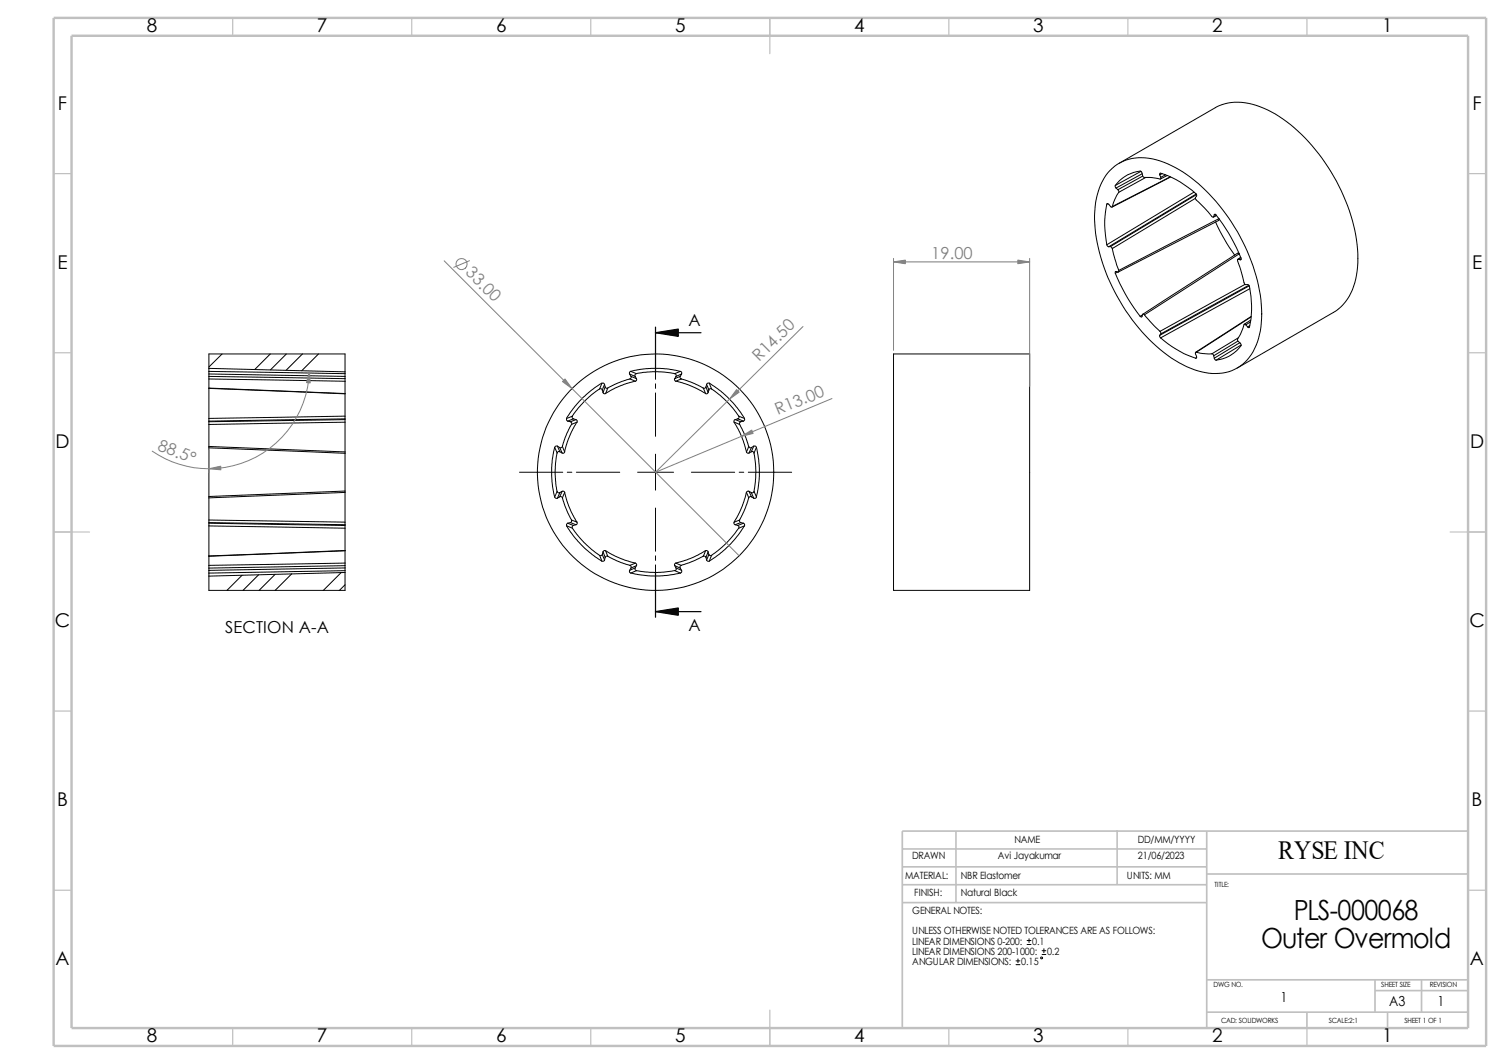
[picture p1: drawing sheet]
<svg xmlns="http://www.w3.org/2000/svg" width="420mm" height="297mm" viewBox="0 0 420 297" stroke-linecap="round" stroke-linejoin="round" font-family="sans-serif">
<g fill="none" stroke="#c0c0c0" stroke-width=".34">
<path d="M65 5v5M115 5v5M165 5v5M215 5v10M265 5v5M315 5v5M365 5v5M15 48.5h5M410 48.5h5M15 98.5h5M410 98.5h5M15 148.5h10"/>
<path d="M405 148.5h10M15 198.5h5M410 198.5h5M15 248.5h5M410 248.5h5M65 287v5M115 287v5M165 287v5M215 282v10M265 287v5M315 287v5M365 287v5"/>
</g>
<g fill="none" stroke="#c0c0c0" stroke-width=".47">
<path d="M252 237h85M267 232v20M312 231.7v15.3M337 232v54.7M410 232h-158v55M252 252h85M252 247h85M252 242h85M337 244h73M337 273.5h73M384 273.5v9M384 276.5h26"/>
<path d="M397 273.5v9M337 282.5h73M365 282.5v4.5M387.5 282.7v4.3"/>
</g>
<path d="M15 5h400v287h-400zM20 10h390v277h-390z" fill="none" stroke="#c0c0c0" stroke-width=".68" stroke-linecap="butt"/>
<g fill="none" stroke="#000" stroke-width=".28">
<path d="M309.1 57a26.7 26.7 0 0 0 0 11.3M309.1 57l.3-.1 .2 .1 .6 .8 .4-.1M309.4 56.9l-.3 .1M310 47.5a12.9 12.9 0 0 1 13.9-2.6 39.6 39.6 0 0 1 18.4 14.8 50.5 50.5 0 0 1 10 27.9 17.9 17.9 0 0 1-5.3 14.1 13.1 13.1 0 0 1-12.4 1.8 39 39 0 0 1-19.3-15.5 49.8 49.8 0 0 1-9.7-27.9 19 19 0 0 1 4.4-12.6zM311.4 51.8l.3 .7M311.7 52.5l.5 .5M312.2 53l.2 .7M312.4 53.7l-1 1.8-.8 2.2M312.5 45.6l26.9-15.5a14.7 14.7 0 0 1 13.5 .1 44.1 44.1 0 0 1 18.8 17.8 46.1 46.1 0 0 1 7.4 26.5 15.6 15.6 0 0 1-6.7 12.7l-26.9 15.5M318.6 47.8l-7.2 4M318.9 48.5l-7.2 4M319.1 49.1l-6.9 3.9"/>
<path d="M320 49.5l-7.6 4.2M323.8 48.8l.1-.4a23.6 23.6 0 0 1 10.2 5.9v.4l-.3 .5 .3 .6 2.2 2.2 2.2 2.5h.4M323.8 48.8l.3 .7M324.1 49.5l-.1 .5-2.3-.4-2.3-.1-.3-.4-.4-1.2a8.4 8.4 0 0 0-6.7 3.2l-.6 .7M324.5 48.5l-.7 .3M325.5 48.8l-1.4 .7M326 49l-1.9 1M326.8 49.4l-16.2 8.3M326.9 49.4l-16.4 8.4M333.4 53.6l-24.3 14.7M333.8 55.4l-23.2 14M334.1 54.1l-24.5 14.8"/>
<path d="M334.1 54.3l-24 14.5M339.1 59.9l.2-.1a39.7 39.7 0 0 1 7.3 12.6l-.3 .1M339.1 59.9l-.2 .6M339.3 59.8l-.2 .1M309.1 68.3l.5 .6M310.1 68.8l.5 .6M310.1 68.8l-.5 .1M310.6 69.4l1.8 6.1M311.4 76.3a51.5 51.5 0 0 0 7 12M312.1 75.9l-.7 .4M312.4 75.5l-.1 .4-.8-.1-.1 .5M339.4 61.9a54.7 54.7 0 0 0 5.4 9.3"/>
<path d="M339.7 60.1l-.8 .4M339.7 60.2l-.9 .4M340.3 60.9l.1 .1M340.4 61l-.1 .6-28 14.3M340.4 61l-28 14.5M345.8 72.4l-.2 .3 1.8 6.2 .4 .6h.9a22.5 22.5 0 0 1 0 12l-.3-.2M345.8 72.4l.5 .1M346 70.9l-.4-.2-26.4 17M346 70.9l-26.4 17M346 70.9l.1 .1M346.5 71.8l-.8 .6M346.5 71.9l-.7 .5"/>
<path d="M346.6 72.3l-.3 .2M347.7 79.4l-23.8 13.1M348.7 79.6l-24.6 13.6M348.8 79.8l-25 13.8M62 98.8l-3.7 3.6M75.5 98.8l-4.4 4.4M80 98.8l-4.5 4.5M84.5 98.8l-4.6 4.6M88.9 98.8l-4.7 4.7M183 93.8v12.1M249.5 98.8h38v66h-38zM319 87.9l-.6 .4"/>
<path d="M319.6 87.9l-.4-.2-.4 .8-.4-.2M319.6 87.9l4.3 4.6M323.8 93.6l.3 .7M323.9 92.5l.2 .7M324.1 94.3a28.8 28.8 0 0 0 9.8 5.7M324.1 93.2l-.3 .4M334.1 98.3l-.3 .3 .4 1.1-.3 .3M334.1 98.3l1.6 .4 2.7 .1M334.1 99.8l-.2 .2M338.4 98.8l.5 .5M338.9 99.3l.2 .7M339.1 100l.5 .5"/>
<path d="M345.7 95.2l-6.8 4.1M345.8 94.3l-7.4 4.5M346.2 95.7l-7.1 4.3M346.6 96.3l-7 4.2M347.9 90.7l-.5-.1-1 2.7-.8 1.4v.4l1 1.2a9.4 9.4 0 0 1-7 4.2M347.9 90.7l.5 .6M349 80.6l-24.9 13.7M349 90.9l-.6 .4M349.2 89.9l-1.3 .8M349.2 89.4l-1.7 1.1M349.3 88.5l-15.2 9.8M349.4 88.3l-15.5 10"/>
<path d="M58.3 108.3l38.1 1.6M58.3 103.7l38.1 .6M58.3 105.1l38.1 .6M58.3 105.8l38.1 .6M58.3 105.1v.7M58.3 104.4l38.1 .7M58.3 103.7v.7M58.3 117.7v.8M58.3 116.8v.8M58.3 102.8l38.1 1M58.3 102.8v-4h38.1v5M58.3 104.4v.7"/>
<path d="M58.3 117.6v.1M58.3 102.8v.9M58.3 105.8v2.5M58.3 108.5v8.3M58.3 118.5v6.1M96.4 103.8v.5M96.4 106.4v3.5M96.4 110v6.2M96.4 117.9v8.3M96.4 105.7v.7M96.4 104.3v.8M96.4 109.9h.1"/>
<path d="M96.4 116.2l-38.1 .6M96.4 117.1l-38.1 .6M96.4 117.9l-38.1 .6M96.4 117.1v.8M96.4 116.9l-38.1 .7M96.4 116.2v.7M96.4 105.1v.6M96.4 116.9v.2M158.5 117.6l.8 .1M159.3 117.7l.3 .4v.4M159.6 118.5l-1.4 2.6-1.2 3.5M160.1 116.9l-.3-.3 .1-.4-1.7 .6v.5l.3 .3"/>
<path d="M160.1 116.9l-1.6 .7M160.1 116.9l.7 .2M160.8 117.1l-1.5 .6M160.8 117.1l.4 .3-.1 .5M161.1 117.9l-1.5 .6M161.1 117.9l-1.1 1.9-1.3 2.9-1.1 3.4M167.4 108.6l-2.2 1.6-1.8 1.6-3.6 4.3M167.4 108.6l.5-.1 .3 .4M168.1 107l.4-.1 .3 .4M168.1 107l-.7 1.6M168.1 107l-3 2-2.2 1.8-2.4 2.7-2.3 3.3M168.2 108.9l.2 .7"/>
<path d="M168.8 107.3l-.6 1.6M168.8 107.3l.2 .7M169 108l.4 .4 .3-.1M169 108l-.6 1.6M169.7 108.3l-.6 1.6h-.5l-.2-.3M175.8 104.4v-.4l.3-.3 1.6 .6-.4 .3 .1 .5M175.8 104.4l1.6 .7M175.8 104.4l.4 .7M175.9 105.8l-3.2 1-3 1.5M175.9 105.8l1.5 .6M176.1 103.6l4.3-.7 4-.1 2.4 .2 3.2 .7M176.2 105.1l.1 .3-.4 .4"/>
<path d="M176.2 105.1l1.5 .6M177.4 105.1l.3 .6M177.4 106.4l-4 1.2-4.3 2.2M177.7 104.3l2.1-.4 3.8-.1 4.8 .5M177.7 105.7l.1 .4-.4 .3M183 107.1v1.3M183 109.7v12.1M188.4 104.3l.4 .3v.5M188.4 105.7l-.1 .3 .4 .4M188.7 106.4l3.5 1 2.9 1.3 1.9 1.2M188.8 105.1l-.4 .6M189.9 105.1v.5l.3 .2"/>
<path d="M189.9 105.1l-1.5 .6M190 103.7l.3 .2v.5M190 103.7l-1.6 .6M190.2 105.8l-1.5 .6M190.2 105.7l3.8 1.4 2.4 1.2M190.3 104.4l-1.5 .7M190.3 104.4l-.4 .7M196.4 108.3l.6 1.6M197.1 108l-.3 .4-.4-.1M197.1 108l.6 1.6M197.3 107.3l.7 1.6M197.3 107.3l-.2 .7"/>
<path d="M197.7 109.6l-.2 .3h-.5M198 108.9l-.3 .7M198.1 106.9l3.3 2.4 2.4 2.1 2.1 2.4 2 3M198.1 107h-.5l-.3 .3M198.1 107l.6 1.6M198.7 108.6l-.4-.1-.3 .4M198.7 108.5l4.3 3.6 3.3 4.1M205 117.9l2.2 4.3 1.2 4M205.3 117.1l-.3 .2v.6l1.5 .6v-.5l.3-.3M205.3 117.1l1.5 .6M206 116.9l1.6 .7M206 116.9l-.7 .2"/>
<path d="M206.3 116.2l1.6 .6M206.3 116.2v.5l-.3 .2M206.5 118.5l1.5 3 1.1 3.1M207.6 117.6l-.8 .1M207.9 116.8v.4l-.3 .4M58.3 125l38.1 1.5v-.3M58.3 124.6l38.1 1.6M58.3 124.6v.4M58.3 138.6v.4M58.3 139v6.2M58.3 125v13.6M96.4 137.5v8.3"/>
<path d="M96.4 126.5v10.6M96.4 137.5v-.4l-38.1 1.5M96.4 137.5l-38.1 1.5M145.1 131.8h12M154.9 124.9l.7 1.5M154.9 124.9l-.6 3.1-.2 2.5v3.9l.8 4.3M155.6 137.2l-.7 1.5 .3 .4h.5M155.6 137.2l.2 .3h.5M155.6 126.4l-.6 4.8 .2 3.8 .3 2.2M155.7 124.5h-.5l-.3 .4M155.7 124.5l.6 1.6M155.7 124.5l.6 .4"/>
<path d="M156.3 124.9h.5l.3-.3 .6 1.6-.3 .3-.4-.1M156.3 138.7l.3-.1 .5 .4M156.3 124.9l.7 1.5M156.3 138.7l-.6 .4M156.3 137.5l-.6 1.6M156.3 126.1h-.4l-.3 .3M156.3 126.1l.7 .3M157 137.2l-.7 1.5M157 137.2l.4-.1 .3 .4M157 137.2l-.7 .3M157.1 139l1.1 3.4 1.4 2.7M157.7 137.5l-.6 1.5"/>
<path d="M157.7 137.5l1.1 3.6 1.1 2.6 1.2 2M158.4 131.8h1.3M161 131.8h12.1M178.1 131.8h10M183 126.8v10M193.1 131.8h12M206.4 131.8h1.3M208.4 137.4l-1.1 3.8-2.3 4.6M208.4 126.2l.3 .3 .5-.1M209 131.8h12.1M209.1 139l-.9 2.6-1.7 3.6M209.1 124.6l.2 .4 .5-.1"/>
<path d="M209.1 124.6l-.7 1.6M209.2 137.2l-.3-.1-.5 .4 .7 1.5M209.2 137.2l.6 1.5M209.2 137.2l.6 .3M209.8 137.5l.7 1.6M209.8 126.1l.3-.1 .5 .4M209.8 126.1l-.6 .3M209.8 138.7h-.5l-.2 .3M209.8 124.9l-.6 1.5M209.8 138.7l.7 .4M210.5 124.5h.4l.3 .4-.6 1.5M210.5 124.5l-.7 1.6"/>
<path d="M210.5 124.5l-.7 .4M210.5 126.4l.6 4.9-.2 3.1-.3 2.8M210.6 137.2l.6 1.5M210.6 137.2l-.4 .3h-.4M211.2 124.9l.6 3.2 .2 2.5v3.2l-.8 4.9M211.2 138.7l-.2 .4h-.5M58.3 157.8v.8M58.3 159.2v.8M58.3 155.2h.1M58.3 146.8l38.1 .6M58.3 145.2l38.1 .6M58.3 145.9l38.1 .6"/>
<path d="M58.3 145.2v.7M58.3 146l38.1 .7M58.3 146v.8M58.3 145.9v.1M58.3 158.6v.6M58.3 146.8v8.4l38.1-1.5M58.3 160v.8M58.3 155.3v2.5M95.2 159.9l-4.9 4.9M96.4 159.3v.5M96.4 153.8v3.4M96.4 147.4v6.3"/>
<path d="M96.4 159.3l-38.1 .7M96.4 157.2l-38.1 .6M96.4 157.9l-38.1 .7M96.4 157.2v.7M96.4 158.5l-38.1 .7M96.4 158.5v.8M96.4 153.8l-38.1 1.5M96.4 153.7v.1M96.4 145.8v.7M96.4 146.7v.7M96.4 159.8v5h-38.1v-4M96.4 146.5v.2"/>
<path d="M96.4 157.9v.6M96.4 159.8l-38.1 1M158.2 146.8l2 2.9 1.9 2.1 3.2 2.9 2.7 1.9M158.2 146.8l1.7 .6M158.5 146l-.3 .4v.4M158.5 146l1.6 .7M159.3 145.9l1.5 .6M159.3 145.9l-.8 .1M159.6 145.2v.4l-.3 .3M159.6 145.2l1.5 .6v.5l-.3 .2M159.9 147.4l3.2 4 4.3 3.6M160.1 146.7l-.3 .2 .1 .5"/>
<path d="M160.8 146.5l-.7 .2M167.4 155l.7 1.6M168.2 154.8l.6 1.5M168.2 154.8l-.3 .3-.5-.1M168.4 154.1l.6 1.5M168.4 154.1l-.2 .7M168.8 156.3l-.2 .3h-.5M169 155.6l-.2 .7M169.1 153.8l.6 1.5M169.1 153.8l-.4-.1-.3 .4M169.1 153.8l4.6 2.2 3.7 1.2M169.7 155.3l-.4-.1-.3 .4"/>
<path d="M169.7 155.3l2.6 1.3 3.6 1.2M175.8 159.2v.5l.3 .3M176.2 158.6l-.4 .6M177.4 158.5l-1.6 .7M177.4 158.5l-.1 .5 .4 .3M177.4 157.2l-1.5 .6 .3 .2v.6M177.4 157.2l.4 .4-.1 .3M177.7 159.3l-1.6 .7M177.7 157.9l-1.5 .7M177.7 157.9l-.3 .6M183 141.8v12.1M183 155.2v1.2"/>
<path d="M183 157.7v12.1M188.4 159.3l-4.9 .5-3.1-.1-2.7-.4M188.4 157.9l1.5 .7M188.4 157.9l.4 .6M188.7 157.2l1.5 .6M188.7 157.2l-.3 .3v.4M188.8 158.5v.5l-.4 .3 1.6 .7 .4-.4-.1-.4M188.8 158.5l1.5 .7M189.9 158.6l.4 .6M189.9 159.9l-3.2 .7-2.5 .2-3.1-.1-5-.7M190.2 157.8l-.3 .3v.5M196.3 155.2l-2.6 1.4-3.5 1.2"/>
<path d="M197 153.7l-4.3 2.3-4 1.2M197 153.8l-.6 1.5h.5l.2 .3M197 153.8l.4-.1 .3 .4M197.1 155.6l.2 .7M197.3 156.3l.4 .4 .4-.1M197.7 154.1l-.6 1.5M197.7 154.1l.3 .7M198 154.8l-.7 1.5M198 154.8l.2 .3 .5-.1M198.7 155l-.6 1.6M205 145.8v.4l.3 .3M205.3 146.5l.7 .2"/>
<path d="M206.2 147.4l-1 1.5-2.5 2.9-4 3.2M206.5 145.2v.3l.3 .4M206.5 145.2l-1.5 .6M206.8 145.9l-1.5 .6M206.8 145.9l.8 .1M207.6 146l.3 .3v.5l-1.6 .6 .1-.4-.4-.3M207.6 146l-1.6 .7M207.9 146.8l-1.7 2.5-2.1 2.4-3.1 2.9-2.9 2M67.6 160.6l-4.2 4.2M72.2 160.4l-4.3 4.4M76.8 160.3l-4.5 4.5M81.4 160.2l-4.6 4.6"/>
<path d="M96.4 163.2l-1.6 1.6M283.7 269.3h1.1M283.7 268.2h1.1M284.3 267.7v1M286.8 263.7h1.1M286.8 262.6h1.1M287.4 262v1.1M291 266.4h1.1M291 265.4h1.1M291.5 264.8v1.1"/>
<circle cx="183.1" cy="131.8" r="33"/>
<circle cx="290.9" cy="267.4" r=".27"/>
</g>
<g fill="none" stroke="#808080" stroke-width=".28">
<path d="M124 72.8l82.4 82.4M131.1 72.8l-4.4 1.8M249.5 72.1v25.7M249.5 73.1h38M287.5 72.1v35.8M224.2 91.1l-41.2 40.7 49.3-20.5M86.4 103.5a28 28 0 0 1-43.9 22.4M58.3 125.6v6.3"/>
<circle cx="128.9" cy="73.7" r="1.56"/>
</g>
<g fill="#808080" stroke="#808080" stroke-width=".28">
<path d="M58.3 130.9l3.3-.8 .1 1z"/>
<path d="M86.4 103.5l.2 3.4-1-.1z"/>
<path d="M205.7 108.8l.7 .7-2.7 1.9z"/>
<path d="M157.1 106.5l.7-.7 1.9 2.7z"/>
<path d="M207.1 121.8l2.8-1.7 .4 .9z"/>
<path d="M249.5 73.1l3.3-.5v1z"/>
<path d="M284.2 72.6l3.3 .5-3.3 .5z"/>
</g>
<path d="M183 92.9l6.4-1v2zM183 170.7l6.4-1v2z" fill="#000" stroke="#000" stroke-width=".34"/>
<path d="M183 92.9h12.7M183 91.3v12.7M183 159.6v12.7M183 170.7h12.7" fill="none" stroke="#000" stroke-width=".34"/>
<g font-size="7.7">
<text x="361.3" y="256.8">PLS-000068</text>
<text x="352.2" y="264.6">Outer Overmold</text>
</g>
<text font-size="7.3" x="357" y="239.7">RYSE INC</text>
<g font-size="5.3">
<text x="41" y="9">8</text>
<text x="88.5" y="9">7</text>
<text x="138.5" y="9">6</text>
<text x="188.5" y="9">5</text>
<text x="238.5" y="9">4</text>
<text x="288.5" y="9">3</text>
<text x="338.5" y="9">2</text>
<text x="386" y="9">1</text>
<text x="16.2" y="30.7">F</text>
<text x="411.2" y="30.7">F</text>
<text x="16" y="75">E</text>
<text x="411.1" y="75">E</text>
<text x="15.5" y="125">D</text>
<text x="410.5" y="125">D</text>
<text x="15.3" y="175">C</text>
<text x="410.3" y="175">C</text>
<text x="16" y="225">B</text>
<text x="411" y="225">B</text>
<text x="15.5" y="269.2">A</text>
<text x="410.5" y="269.2">A</text>
<text x="41" y="291">8</text>
<text x="88.5" y="291">7</text>
<text x="138.5" y="291">6</text>
<text x="188.5" y="291">5</text>
<text x="238.5" y="291">4</text>
<text x="288.5" y="291">3</text>
<text x="338.5" y="291">2</text>
<text x="386" y="291">1</text>
</g>
<g font-size="4.6" fill="#808080">
<text x="129.8" y="76.3" transform="rotate(45 129.8 76.3)">3 .0</text>
<text x="260" y="72.2">19.00</text>
<text x="212" y="101.1" transform="rotate(-45 212 101.1)">R14.50</text>
<text x="217.2" y="115.9" transform="rotate(-23 217.2 115.9)">R13.00</text>
<text x="43.8" y="125.6" transform="rotate(21 43.8 125.6)">88.5°</text>
</g>
<g font-size="4.6">
<text x="192.2" y="91">A</text>
<text x="62.9" y="176.7">SECTION A-A</text>
<text x="192.2" y="176.1">A</text>
</g>
<g font-size="3.9">
<text x="357.5" y="279.7">1</text>
<text x="387.9" y="280.8">A3</text>
<text x="401.4" y="280.9">1</text>
</g>
<g font-size="2.8">
<text x="254.8" y="239.9">DRAWN</text>
<text x="278.6" y="239.9">Avi Jayakumar</text>
<text x="283.3" y="235.2">NAME</text>
<text x="317.8" y="239.9">21/06/2023</text>
<text x="317.8" y="235.2">DD/MM/YYYY</text>
<text x="252.8" y="245.3">MATERIAL:</text>
<text x="268.4" y="245.3">NBR Elastomer</text>
<text x="314.7" y="245.5">UNITS: MM</text>
<text x="255.3" y="250.2">FINISH:</text>
<text x="268.4" y="250.2">Natural Black</text>
<text x="254.8" y="255.2">GENERAL NOTES:</text>
<text x="254.8" y="260.8">UNLESS OTHERWISE NOTED TOLERANCES ARE AS FOLLOWS:</text>
<text x="254.8" y="263.7">LINEAR DIMENSIONS 0-200:</text>
<text x="288.2" y="263.7">0.1</text>
<text x="254.8" y="266.5">LINEAR DIMENSIONS 200-1000:</text>
<text x="254.8" y="269.3">ANGULAR DIMENSIONS:</text>
<text x="285.2" y="269.3">0.15</text>
<text x="292.4" y="266.5">0.2</text>
</g>
<g font-size="2">
<text x="339.1" y="247.5">TITLE:</text>
<text x="338.9" y="275.5">DWG NO.</text>
<text x="385.7" y="275.5">SHEET SIZE</text>
<text x="399.2" y="275.5">REVISION</text>
<text x="341" y="285.6">CAD: SOLIDWORKS</text>
<text x="371.1" y="285.6">SCALE:2:1</text>
<text x="392.2" y="285.6">SHEET 1 OF 1</text>
</g>
</svg>
